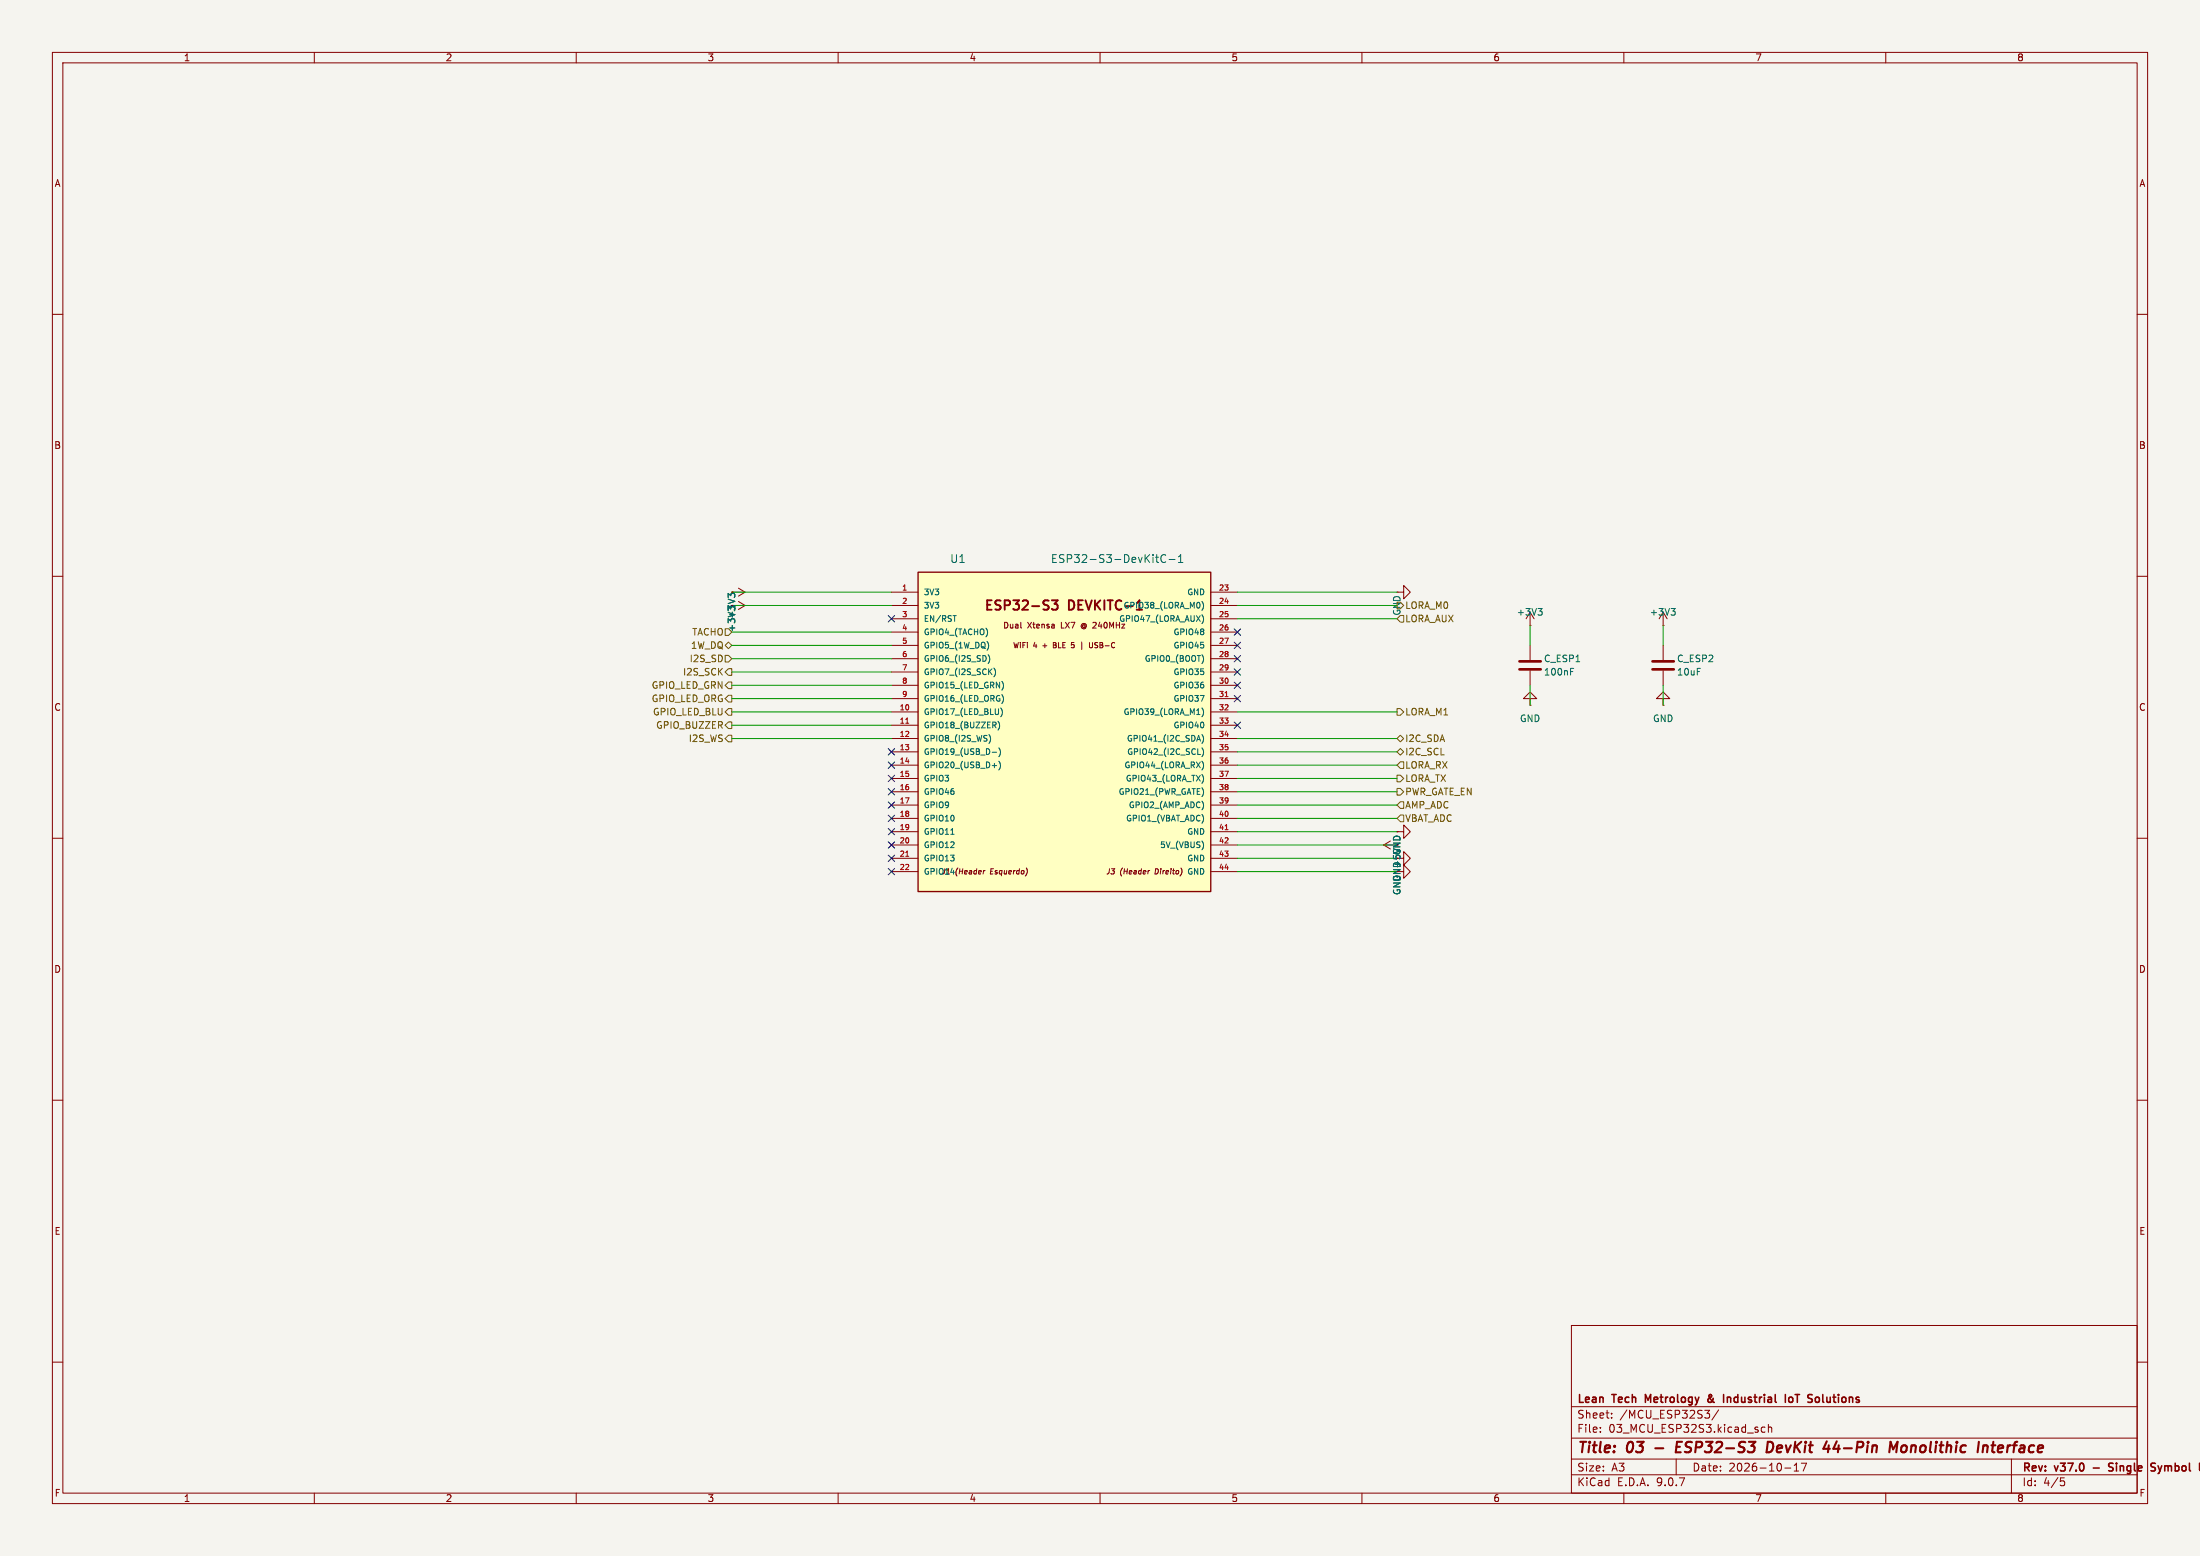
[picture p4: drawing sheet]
<svg xmlns="http://www.w3.org/2000/svg" width="420mm" height="297mm" viewBox="0 0 420 297" stroke-linecap="round" stroke-linejoin="round" font-family="sans-serif">
<path d="M0 0h420v297h-420z" fill="#f5f4ef" stroke="#f5f4ef" stroke-width=".19"/>
<g fill="none" stroke="#840000" stroke-width=".19">
<path d="M10 10h400v277h-400zM12 12h396v273h-396zM60 10v2M110 10v2M160 10v2M210 10v2M260 10v2M310 10v2M360 10v2M10 60h2M408 60h2M10 110h2"/>
<path d="M408 110h2M10 160h2M408 160h2M10 210h2M408 210h2M300 253h108v32h-108zM10 260h2M300 278.5h108M300 274.5h108M300 268.5h108M305.5 273.2v.2M305.5 272.5v.1"/>
<path d="M307.7 270.5v.2M307.7 269.8v.1M320 278.5v3M325.4 269.2h1l-.5 .6M326.1 269.8l.3 .2v.4l-.3 .3M328.1 269.1l-1.3 1.9M336.9 272.5l-.4-.1-.3 .3 .2 .6h.5M337.6 272.5l.2-.1 .4 .1v.9M337.6 271.9v1.5M342.5 279.7l.4-.4v1.5M343.9 279.3h1l-.7 1.5M384 278.5v6.5"/>
<path d="M408 260h2M60 285v2M110 285v2M160 285v2M210 285v2M260 285v2M300 281.5h108M310 285v2M340.7 280.2h1.2M342.5 280.8h.9M360 285v2M393.4 282.1h.7"/>
<path d="M393.5 282.7h.4l.3 .2-.2 .6-.5 .1"/>
</g>
<path d="M314.6 267.3l-.5-1.1v1.5M326.7 266.3h-.4v.2l.5 .9M326.7 266.6l-.5 .4a.41 .41 0 0 0-.1 .5 .41 .41 0 0 0 .6 .1M329.8 266.7v1M330.3 266.8l-.3-.1-.2 .1M341.6 266.8l.4-.1 .3 .3v.4l-.3 .3-.4-.1-.1-.2zM347 266.7l.3 .3v.4l-.3 .3M403.4 279.4l-.6-.1-.3 .3 .2 .3 .6 .2M410.8 279.9l.5 .2 .2 .4-.3 .3-.6-.1M410.8 279.4h.7M402.5 280.7h.8" fill="none" stroke="#840000" stroke-width=".3"/>
<path d="M316 276.4h1.5M320 276.2h.7M321.1 275.2h-.9l-.3 2h1M337.5 275.2a.96 .96 0 0 1 1 .6 .96 .96 0 0 1-.3 1.1l-.5 .3h-.5zM350.6 275.1l-.6 1.4h1.2M360.7 277.2l.2-2 .5 1.4 .9-1.4-.3 2M363.1 276.1a.52 .52 0 0 1 .5-.2 .52 .52 0 0 1 .4 .4v.5a.55 .55 0 0 1-.6 .4 .55 .55 0 0 1-.5-.4zM380.2 275.9h.7M380.5 275.2l-.2 1.7 .1 .2 .4 .1M381.8 275.9l-.3 .3-.1 .7 .2 .3M382.4 276.3l-1 .2" fill="none" stroke="#840000" stroke-width=".4"/>
<path d="M175.3 109.2h55.8v61h-55.8z" fill="#ffffc2"/>
<path d="M175.3 109.2h55.8v61h-55.8z" fill="none" stroke="#840000" stroke-width=".25"/>
<path d="M199.9 114.6l.3 .1M200.1 115.7v.5M200.8 114.6h1.1l-.6 .7 .5 .1v.8l-.2 .2h-.5l-.3-.2" fill="none" stroke="#840000" stroke-width=".36"/>
<g fill="none" stroke="#840000" stroke-width=".19">
<path d="M139.7 113h.1M139.7 113h2.5M139.7 115.6h2.5M141 112.3l1.2 .7M141 114.8l1.2 .8M142.2 113l-1.2 .8M142.2 115.6l-1.2 .7M170.2 113h5.1M170.2 115.6h5.1M170.2 118.1h5.1M194.9 119.8l.1 .1M206.6 119.1a.51 .51 0 0 0 0 .8"/>
<path d="M231.1 113h5.1M231.1 115.6h5.1M231.1 118.1h5.1M266.7 113h1.3v-1.2l1.2 1.2-1.2 1.3v-1.3M266.7 113h.1M292.1 119.4h.1M292.1 116.8v2.6M317.5 119.4h.1M317.5 116.8v2.6M170.2 120.7h5.1M170.2 123.2h5.1M170.2 125.7h5.1"/>
<path d="M170.2 128.3h5.1M170.2 130.8h5.1M170.2 133.4h5.1M170.2 135.9h5.1M170.2 138.4h5.1M201.1 123.1h.3M201.4 122.6h-.3v1h.4M204.5 123.5l.4 .1M205 122.6h-.4l-.1 .5 .4-.1M206.5 122.5v1.5M208 122.6v.9l.2 .1 .4-.1v-.9M231.1 120.7h5.1"/>
<path d="M231.1 123.2h5.1M231.1 125.7h5.1M231.1 128.3h5.1M231.1 130.8h5.1M231.1 133.4h5.1M231.1 135.9h5.1M231.1 138.4h5.1M292.1 133.4h1.3l-1.3-1.3-1.3 1.3h1.3v1.2M292.1 134.6h.1M292.1 123.2v2.8M292.1 128v2.8M317.5 133.4h1.3l-1.3-1.3-1.3 1.3h1.3v1.2"/>
<path d="M317.5 134.6h.1M317.5 123.2v2.8M317.5 128v2.8M170.2 141h5.1M170.2 143.5h5.1M170.2 146.1h5.1M170.2 148.6h5.1M170.2 151.1h5.1M170.2 153.7h5.1M170.2 156.2h5.1M170.2 158.8h5.1M231.1 141h5.1"/>
<path d="M231.1 143.5h5.1M231.1 146.1h5.1M231.1 148.6h5.1M231.1 151.1h5.1M231.1 153.7h5.1M231.1 156.2h5.1M231.1 158.8h5.1M266.7 158.8h1.3v-1.3l1.2 1.3-1.2 1.2v-1.2M266.7 158.8h.1M170.2 161.3h5.1M170.2 163.8h5.1M170.2 166.4h5.1"/>
<path d="M219.4 166.2h.1M225.6 166v.5M231.1 161.3h5.1M231.1 163.8h5.1M231.1 166.4h5.1M264.2 161.3h2.5M264.2 161.3l1.2 .8M265.4 160.5l-1.2 .8M266.7 163.8h1.3v-1.2l1.2 1.2-1.2 1.3v-1.3M266.7 166.4h1.3v-1.3l1.2 1.3-1.2 1.2v-1.2"/>
</g>
<g fill="none" stroke="#006464" stroke-width=".19">
<path d="M139 118.1v.8M139.3 119.9h1M139.5 113.7l-.5-.4v.8M139.5 113.5l.2-.2h.3l.3 .2M139.8 119.4v.9M140.3 118.7l-.1 .2M181.9 117.5h.7M220.6 106.4h.6M220.8 105.9v1.3l.4 .2M222.5 106a.6 .6 0 0 0-.7 0 .6 .6 0 0 0-.2 .7 .56 .56 0 0 0 .3 .6 .56 .56 0 0 0 .6-.1M223.2 106.8h1.1M225 107.4h.8"/>
<path d="M225 106.3l.4-.4v1.5M229.4 114.8a1.26 1.26 0 0 1 0 1.7M229.5 117.4a1.29 1.29 0 0 1 0 1.6M293.6 116.1h.8l-.4 .5M294.2 116.6l.2 .3v.3l-.2 .2M319 116.1h.8l-.4 .5M319.6 116.6l.2 .3v.3l-.2 .2M188.6 125a1.26 1.26 0 0 1 0 1.6M188.7 122.9v.7M189.7 127.5a1.26 1.26 0 0 1 0 1.7M190.5 137.7a1.26 1.26 0 0 1 0 1.6M191 135.1a1.26 1.26 0 0 1 0 1.7"/>
<path d="M191.3 130.1a1.29 1.29 0 0 1 0 1.6M191.4 132.8l.2 .5-.2 .8M229.4 135.1a1.26 1.26 0 0 1 0 1.7M229.7 125.4v.8M299.8 128.2h.5M299.8 127.6h.6M181.5 159.3h.6M188.8 140.3a1.29 1.29 0 0 1 0 1.5M189.4 143.6h.9M189.4 146.1h.9M190.7 142.8a1.26 1.26 0 0 1 0 1.6M190.7 145.3a1.26 1.26 0 0 1 0 1.7"/>
<path d="M228.7 144h.5M229.4 140.2a1.26 1.26 0 0 1 0 1.7M229.4 142.8a1.26 1.26 0 0 1 0 1.6M229.5 145.3a1.29 1.29 0 0 1 0 1.6M229.6 148l.2 .6-.2 .7M229.7 160.8l.1 .5-.1 .6M266.1 169.9a.59 .59 0 0 0 .5 .7 .59 .59 0 0 0 .6-.7l-.5-.1v.3M267.3 168.5l-1.3 .8h1.3"/>
</g>
<path d="M172.9 138h.6M233.9 133h.5M233.9 158.4h.5M172.9 163.4h.6" fill="none" stroke="#a90000" stroke-width=".19"/>
<path d="M290.1 126.2h4M290.1 127.8h4M315.5 126.2h4M315.5 127.8h4" fill="none" stroke="#840000" stroke-width=".51"/>
<g fill="none" stroke="#725600" stroke-width=".19">
<path d="M267.3 117.5h.7v1.2h-.7l-.6-.6zM138.4 123.2l.7-.6 .6 .6-.6 .6zM138.4 125.1h.7l.6 .6-.6 .7h-.7zM138.4 120h.7l.6 .7-.6 .6h-.7zM139.1 127.6h.6v1.3h-.6l-.7-.6zM139.1 135.3h.6v1.2h-.6l-.7-.6zM139.1 130.2h.6v1.2h-.6l-.7-.6zM139.1 132.7h.6v1.3h-.6l-.7-.6zM139.1 137.8h.6v1.3h-.6l-.7-.7zM266.7 135.3h.6l.7 .6-.7 .6h-.6zM139.1 140.3h.6v1.3h-.6l-.7-.6zM266.7 148h.6l.7 .6-.7 .6h-.6z"/>
<path d="M266.7 143.5l.6-.6 .7 .6-.7 .6zM266.7 141l.6-.7 .7 .7-.7 .6zM266.7 150.5h.6l.7 .6-.7 .7h-.6zM267.3 145.4h.7v1.3h-.7l-.6-.6zM267.3 155.6h.7v1.2h-.7l-.6-.6zM267.3 153h.7v1.3h-.7l-.6-.6z"/>
</g>
<g fill="none" stroke="#009600" stroke-width=".19">
<path d="M139.7 113h30.5M139.7 115.6h30.5M236.2 113h30.5M236.2 115.6h30.5M236.2 118.1h30.5M292.1 119.4v3.8M317.5 119.4v3.8M139.7 125.7h30.5M139.7 130.8h30.5M139.7 133.4h30.5M139.7 135.9h30.5M139.7 128.3h30.5"/>
<path d="M139.7 120.7h30.5M139.7 123.2h30.5M139.7 138.4h30.5M236.2 135.9h30.5M292.1 130.8v3.8M317.5 130.8v3.8M139.7 141h30.5M236.2 156.2h30.5M236.2 158.8h30.5M236.2 141h30.5M236.2 143.5h30.5M236.2 146.1h30.5"/>
<path d="M236.2 148.6h30.5M236.2 151.1h30.5M236.2 153.7h30.5M236.2 161.3h30.5M236.2 163.8h30.5M236.2 166.4h30.5"/>
</g>
<g fill="none" stroke="#000084" stroke-width=".19">
<path d="M169.6 117.5l1.2 1.2M170.8 117.5l-1.2 1.2M235.6 132.7l1.2 1.3M235.6 120l1.2 1.3M235.6 137.8l1.2 1.2M235.6 130.2l1.2 1.2M235.6 127.7l1.2 1.2M235.6 125.1l1.2 1.2M235.6 122.6l1.2 1.2M236.8 132.7l-1.2 1.3M236.8 120l-1.2 1.3M236.8 137.8l-1.2 1.2"/>
<path d="M236.8 130.2l-1.2 1.2M236.8 127.7l-1.2 1.2M236.8 125.1l-1.2 1.2M236.8 122.6l-1.2 1.2M169.6 150.5l1.2 1.2M169.6 148l1.2 1.2M169.6 145.4l1.2 1.3M169.6 142.9l1.2 1.2M169.6 158.1l1.2 1.3M169.6 155.6l1.2 1.2M169.6 153.1l1.2 1.2M170.8 150.5l-1.2 1.2"/>
<path d="M170.8 148l-1.2 1.2M170.8 145.4l-1.2 1.3M170.8 142.9l-1.2 1.2M170.8 158.1l-1.2 1.3M170.8 155.6l-1.2 1.2M170.8 153.1l-1.2 1.2M169.6 160.7l1.2 1.2M169.6 165.8l1.2 1.2M169.6 163.2l1.2 1.2M170.8 160.7l-1.2 1.2M170.8 165.8l-1.2 1.2M170.8 163.2l-1.2 1.2"/>
</g>
<g font-size="2.8" fill="#840000">
<text x="301" y="277.9">Title:</text>
<text x="310.6" y="277.9">03</text>
<text x="321.6" y="277.9">ESP32-S3</text>
<text x="339.7" y="277.9">DevKit</text>
<text x="351.4" y="277.9">44-Pin</text>
<text x="364.7" y="277.9">Monolithic</text>
<text x="382.4" y="277.9">Interface</text>
</g>
<g font-size="2.5" fill="#840000">
<text x="187.7" y="117">ESP32-S3</text>
<text x="204" y="117">DEVKITC-1</text>
</g>
<g font-size="2.1" fill="#006464">
<text x="181.3" y="107.7">U1</text>
<text x="200.5" y="107.7">ESP32-S3-DevKitC-1</text>
</g>
<g font-size="2.1" fill="#840000">
<text x="301" y="268.2">Lean</text>
<text x="307.9" y="268.2">Tech</text>
<text x="314.8" y="268.2">Metrology</text>
<text x="327.3" y="268.2">&amp;</text>
<text x="330.9" y="268.2">Industrial</text>
<text x="343.3" y="268.2">IoT</text>
<text x="348.2" y="268.2">Solutions</text>
<text x="301" y="273.7">File:</text>
<text x="301" y="271">Sheet:</text>
<text x="307.1" y="273.7">03_MCU_ESP32S3.kicad_sch</text>
<text x="309.2" y="271">/MCU_ESP32S3/</text>
<text x="301" y="281.1">Size:</text>
<text x="307.6" y="281.1">A3</text>
<text x="323" y="281.1">Date:</text>
<text x="330" y="281.1">2026-10-17</text>
<text x="386" y="281.3">Rev:</text>
<text x="392.4" y="281.3">v37.0</text>
<text x="400.3" y="281.3">-</text>
<text x="403.9" y="281.3">Single</text>
<text x="412.5" y="281.3">Symbol</text>
<text x="301" y="283.9">KiCad</text>
<text x="308.7" y="283.9">E.D.A.</text>
<text x="316.3" y="283.9">9.0.7</text>
<text x="386" y="283.9">Id:</text>
<text x="390.1" y="283.9">4/5</text>
</g>
<g font-size="1.8" fill="#840000">
<text x="35" y="11.9">1</text>
<text x="85" y="11.9">2</text>
<text x="135" y="11.9">3</text>
<text x="185" y="11.9">4</text>
<text x="235" y="11.9">5</text>
<text x="285" y="11.9">6</text>
<text x="335" y="11.9">7</text>
<text x="385" y="11.9">8</text>
<text x="10.3" y="35.9">A</text>
<text x="408.3" y="35.9">A</text>
<text x="10.3" y="85.9">B</text>
<text x="408.2" y="85.9">B</text>
<text x="140.6" y="118.2" transform="rotate(-90 140.6 118.2)">+3V3</text>
<text x="10.3" y="135.9">C</text>
<text x="408.2" y="135.9">C</text>
<text x="267.6" y="165.9" transform="rotate(-90 267.6 165.9)">+5VGND</text>
<text x="267.6" y="168.4" transform="rotate(-90 267.6 168.4)">GND</text>
<text x="10.3" y="185.9">D</text>
<text x="408.2" y="185.9">D</text>
<text x="10.3" y="235.9">E</text>
<text x="408.3" y="235.9">E</text>
<text x="10.3" y="285.9">F</text>
<text x="35" y="286.9">1</text>
<text x="85" y="286.9">2</text>
<text x="135" y="286.9">3</text>
<text x="185" y="286.9">4</text>
<text x="235" y="286.9">5</text>
<text x="285" y="286.9">6</text>
<text x="335" y="286.9">7</text>
<text x="385" y="286.9">8</text>
<text x="408.3" y="285.9">F</text>
</g>
<g font-size="1.8" fill="#725600">
<text x="267.6" y="117.6" transform="rotate(-90 267.6 117.6)">GND</text>
<text x="268.2" y="119">LORA_AUX</text>
<text x="268.2" y="116.4">LORA_M0</text>
<text x="131.8" y="124.1">1W_DQ</text>
<text x="132" y="121.5">TACHO</text>
<text x="124.3" y="131.7">GPIO_LED_GRN</text>
<text x="130.3" y="129.1">I2S_SCK</text>
<text x="131.6" y="126.6">I2S_SD</text>
<text x="124.3" y="134.2">GPIO_LED_ORG</text>
<text x="124.6" y="136.8">GPIO_LED_BLU</text>
<text x="268.2" y="136.8">LORA_M1</text>
<text x="125.2" y="139.3">GPIO_BUZZER</text>
<text x="131.4" y="141.8">I2S_WS</text>
<text x="268.2" y="141.8">I2C_SDA</text>
<text x="268.2" y="149.5">LORA_TX</text>
<text x="268.2" y="146.9">LORA_RX</text>
<text x="268.2" y="144.4">I2C_SCL</text>
<text x="268.2" y="152">PWR_GATE_EN</text>
<text x="268.2" y="154.5">AMP_ADC</text>
<text x="268.2" y="157.1">VBAT_ADC</text>
</g>
<g font-size="1.8" fill="#006464">
<text x="289.5" y="117.7">+3V3</text>
<text x="314.9" y="117.7">+3V3</text>
<text x="294.6" y="129.1">100nF</text>
<text x="294.6" y="126.6">C_ESP1</text>
<text x="320" y="126.6">C_ESP2</text>
<text x="320" y="129.1">10uF</text>
<text x="290.1" y="138">GND</text>
<text x="315.5" y="138">GND</text>
</g>
<g font-size="1.5" fill="#006464">
<text x="176.3" y="113.8">3V3</text>
<text x="226.5" y="113.8">GND</text>
<text x="176.3" y="116.3">3V3</text>
<text x="176.3" y="118.9">EN/RST</text>
<text x="213.5" y="118.9">GPIO47_(LORA_AUX)</text>
<text x="214.4" y="116.3">GPIO38_(LORA_M0)</text>
<text x="176.3" y="121.4">GPIO4_(TACHO)</text>
<text x="176.3" y="124">GPIO5_(1W_DQ)</text>
<text x="206.8" y="120.2">@ 240MHz</text>
<text x="223.9" y="121.4">GPIO48</text>
<text x="223.9" y="124">GPIO45</text>
<text x="176.3" y="126.5">GPIO6_(I2S_SD)</text>
<text x="176.3" y="129">GPIO7_(I2S_SCK)</text>
<text x="176.3" y="131.6">GPIO15_(LED_GRN)</text>
<text x="218.4" y="126.5">GPIO0_(BOOT)</text>
<text x="223.9" y="129">GPIO35</text>
<text x="223.9" y="131.6">GPIO36</text>
<text x="176.3" y="134.1">GPIO16_(LED_ORG)</text>
<text x="176.3" y="136.7">GPIO17_(LED_BLU)</text>
<text x="214.4" y="136.7">GPIO39_(LORA_M1)</text>
<text x="223.9" y="134.1">GPIO37</text>
<text x="176.3" y="139.2">GPIO18_(BUZZER)</text>
<text x="176.3" y="141.7">GPIO8_(I2S_WS)</text>
<text x="215" y="141.7">GPIO41_(I2C_SDA)</text>
<text x="223.9" y="139.2">GPIO40</text>
<text x="176.3" y="144.3">GPIO19_(USB_D-)</text>
<text x="176.3" y="146.8">GPIO20_(USB_D+)</text>
<text x="176.3" y="149.4">GPIO3</text>
<text x="214.5" y="146.8">GPIO44_(LORA_RX)</text>
<text x="214.8" y="149.4">GPIO43_(LORA_TX)</text>
<text x="215.1" y="144.3">GPIO42_(I2C_SCL)</text>
<text x="176.3" y="151.9">GPIO46</text>
<text x="176.3" y="154.4">GPIO9</text>
<text x="213.4" y="151.9">GPIO21_(PWR_GATE)</text>
<text x="215.4" y="154.4">GPIO2_(AMP_ADC)</text>
<text x="176.3" y="157">GPIO10</text>
<text x="176.3" y="159.5">GPIO11</text>
<text x="214.9" y="157">GPIO1_(VBAT_ADC)</text>
<text x="226.5" y="159.5">GND</text>
<text x="176.3" y="162.1">GPIO12</text>
<text x="176.3" y="164.6">GPIO13</text>
<text x="176.3" y="167.1">GPIO14 (Header</text>
<text x="221.3" y="162.1">5V_(VBUS)</text>
<text x="226.5" y="164.6">GND</text>
<text x="226.5" y="167.1">GND</text>
</g>
<g font-size="1.5" fill="#840000">
<text x="191.4" y="120.2">Dual</text>
<text x="196.1" y="120.2">Xtensa</text>
<text x="202.7" y="120.2">LX7</text>
</g>
<g font-size="1.4" fill="#a90000">
<text x="172.1" y="112.8">1</text>
<text x="232.6" y="112.8">23</text>
<text x="172.1" y="115.3">2</text>
<text x="172.1" y="117.9">3</text>
<text x="232.6" y="115.3">24</text>
<text x="232.6" y="117.9">25</text>
<text x="172.1" y="120.4">4</text>
<text x="172.1" y="122.9">5</text>
<text x="172.1" y="125.5">6</text>
<text x="232.6" y="120.4">26</text>
<text x="232.6" y="122.9">27</text>
<text x="232.6" y="125.5">28</text>
<text x="172.1" y="128">7</text>
<text x="172.1" y="130.6">8</text>
<text x="232.6" y="128">29</text>
<text x="232.6" y="130.6">30</text>
<text x="171.6" y="135.6">10</text>
<text x="172.1" y="133.1">9</text>
<text x="232.6" y="133.1">31</text>
<text x="232.6" y="135.6">32</text>
<text x="171.6" y="138.2">11</text>
<text x="171.6" y="140.7">12</text>
<text x="171.6" y="143.3">13</text>
<text x="232.6" y="138.2">33</text>
<text x="232.6" y="140.7">34</text>
<text x="232.6" y="143.3">35</text>
<text x="171.6" y="145.8">14</text>
<text x="171.6" y="148.3">15</text>
<text x="232.6" y="145.8">36</text>
<text x="232.6" y="148.3">37</text>
<text x="171.6" y="150.9">16</text>
<text x="171.6" y="153.4">17</text>
<text x="171.6" y="156">18</text>
<text x="232.6" y="150.9">38</text>
<text x="232.6" y="153.4">39</text>
<text x="232.6" y="156">40</text>
<text x="171.6" y="158.5">19</text>
<text x="171.6" y="161">20</text>
<text x="232.6" y="158.5">41</text>
<text x="232.6" y="161">42</text>
<text x="171.6" y="163.6">21</text>
<text x="171.6" y="166.1">22</text>
<text x="232.6" y="163.6">43</text>
<text x="232.6" y="166.1">44</text>
</g>
<g font-size="1.4" fill="#840000">
<text x="193.3" y="123.9">WiFi</text>
<text x="197.3" y="123.9">4</text>
<text x="199.2" y="123.9">+</text>
<text x="201.5" y="123.9">BLE</text>
<text x="205.2" y="123.9">5</text>
<text x="209.2" y="123.9">USB-C</text>
<text x="189.2" y="167.1">Esquerdo)</text>
<text x="211" y="167.1">J3</text>
<text x="213.8" y="167.1">(Header</text>
<text x="220.7" y="167.1">Direito)</text>
</g>
<text font-size="1.4" fill="#006464" x="179.6" y="167.1">J1</text>
</svg>
